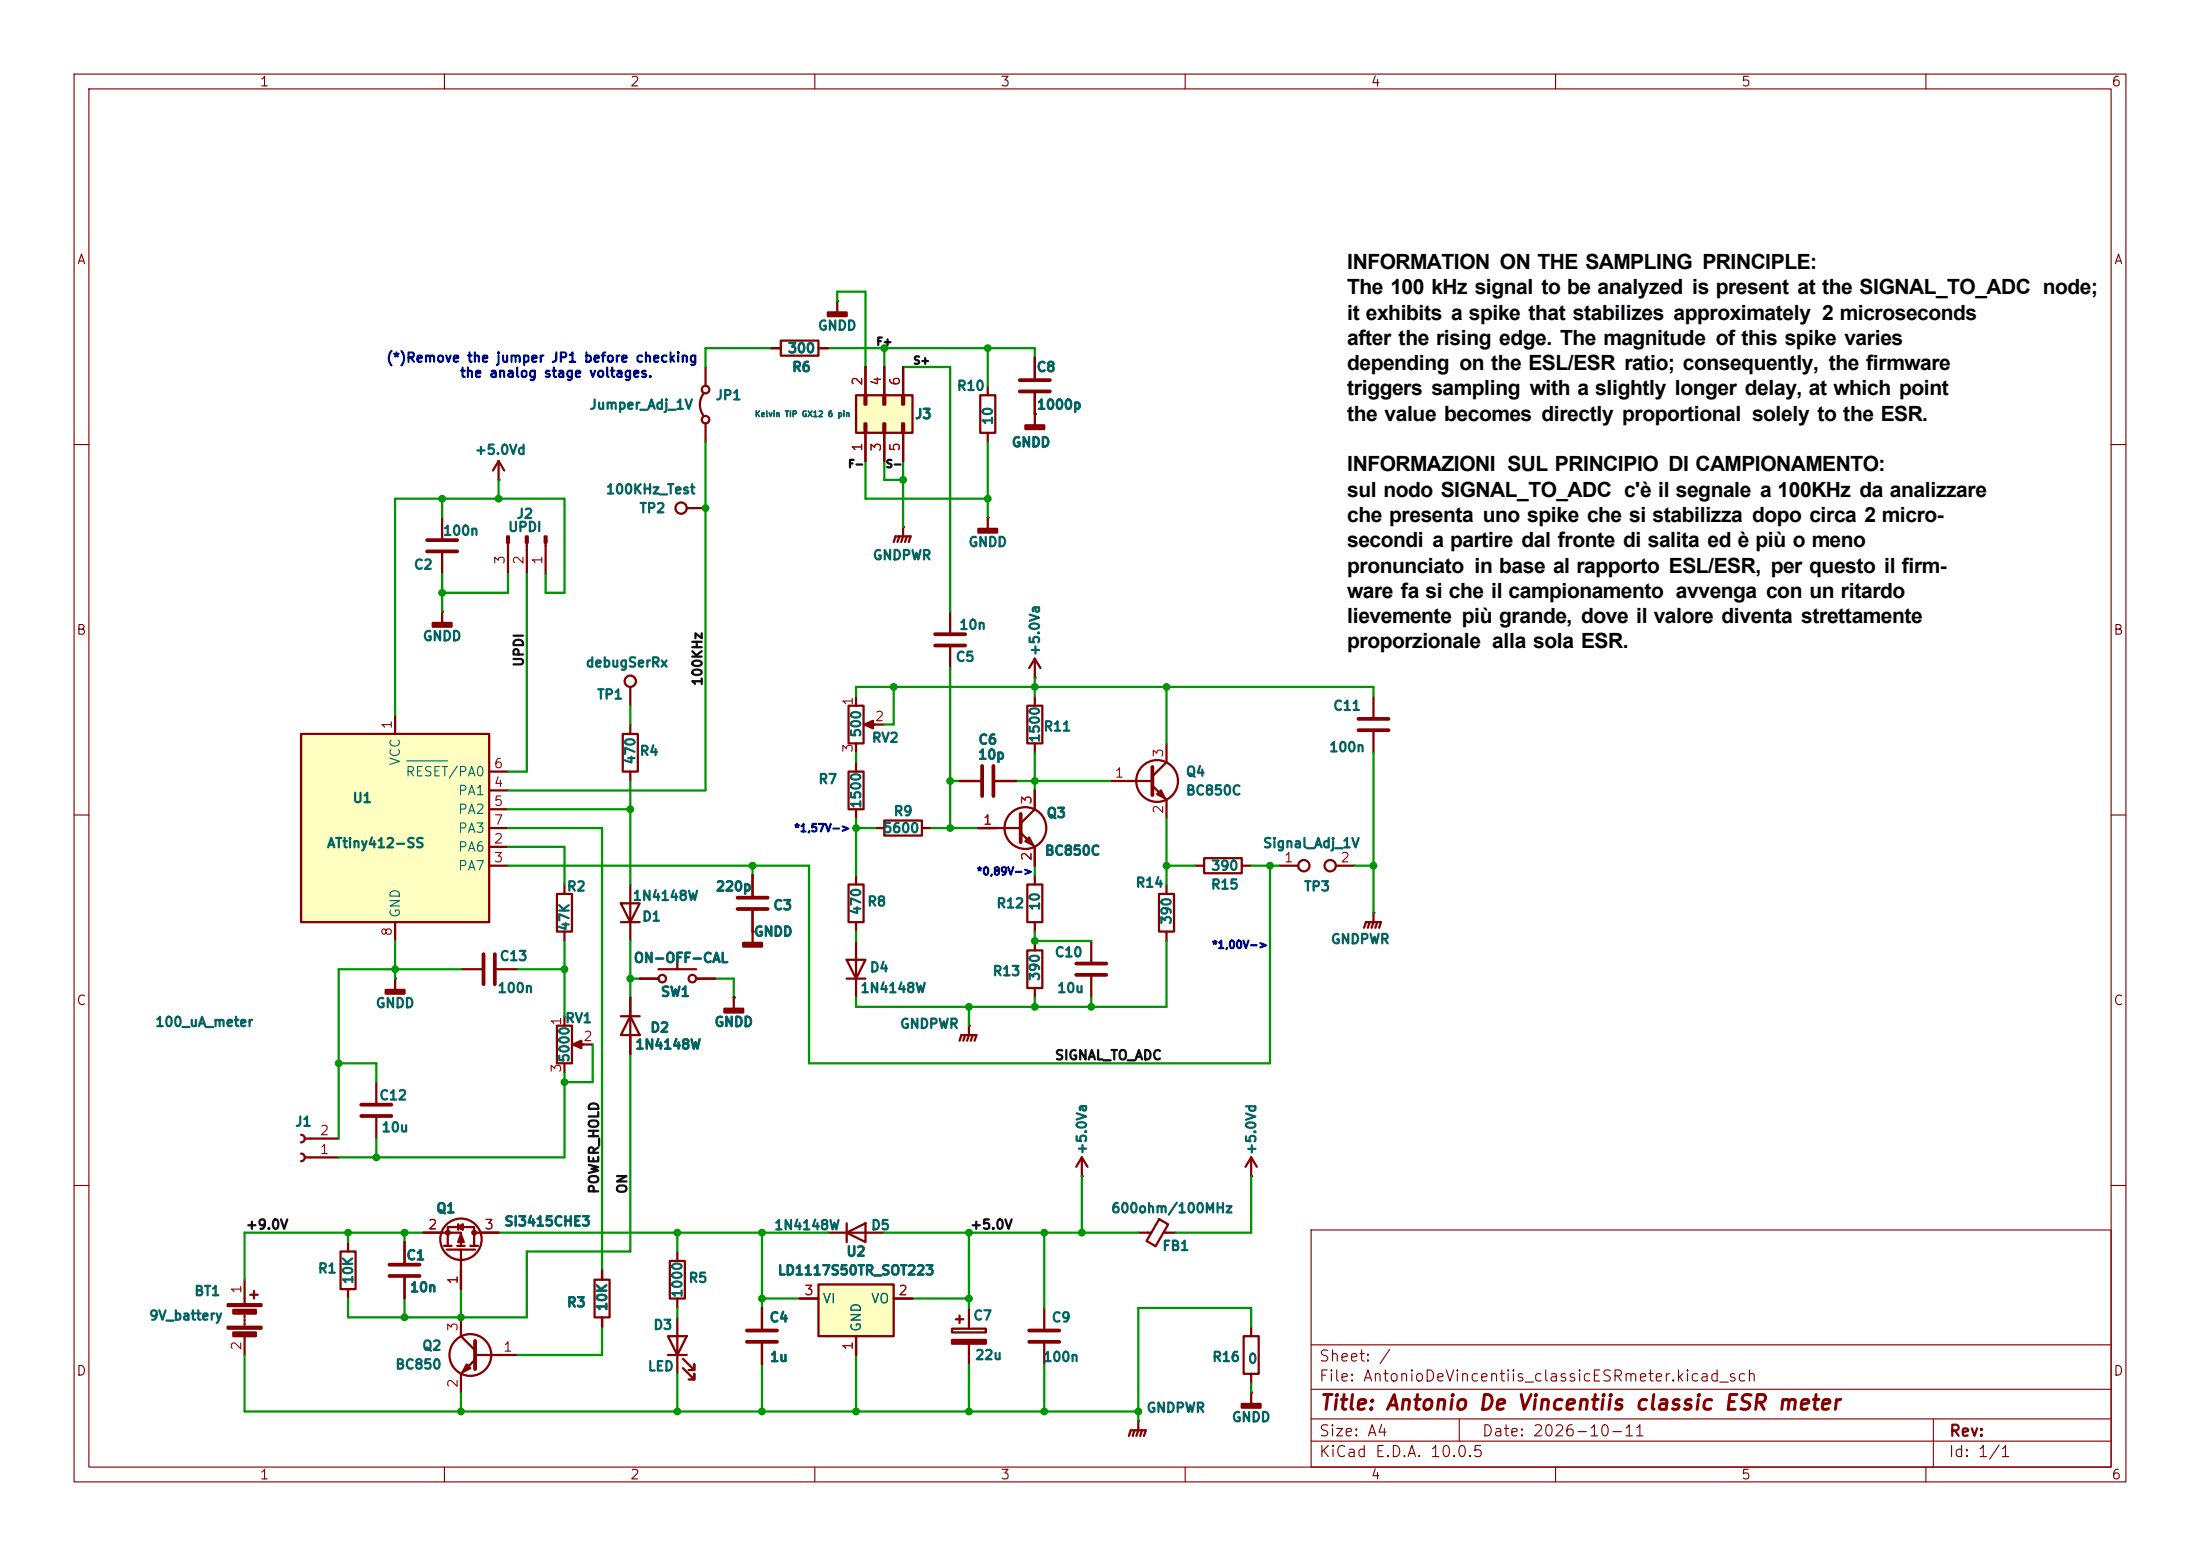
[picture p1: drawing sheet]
<svg xmlns="http://www.w3.org/2000/svg" width="297mm" height="210mm" viewBox="0 0 297 210" stroke-linecap="round" stroke-linejoin="round" font-family="sans-serif">
<g fill="none" stroke="#840000" stroke-width=".15">
<path d="M10 10h277v190h-277zM12 12h273v186h-273zM60 10v2M110 10v2M160 10v2M210 10v2M260 10v2M10 60h2M285 60h2M10 110h2M285 110h2M10 160h2"/>
<path d="M177 166h108v32h-108zM285 160h2M60 198v2M110 198v2M160 198v2M177 194.5h108M177 191.5h108M177 187.5h108M177 181.5h108M197 191.5v3M210 198v2M260 198v2"/>
<path d="M261 191.5v6.5"/>
</g>
<path d="M139.7 55.9v1.5M114.6 95.3h2v5h-2zM115.6 94v1.3M117.1 97.8h2.3M115.6 100.3v1.3M102.9 176.5v2.8M128.5 179.3h4.6v.5h-4.6zM129 178.1h1M129.5 177.5v1.1M130.8 176.5v2.8M102.9 181.4v2.8M130.8 181.4v2.8" fill="none" stroke="#840000" stroke-width=".3"/>
<g fill="#840000" stroke="#840000" stroke-width=".3">
<path d="M128.5 180.8h4.6v.6h-4.6z"/>
<path d="M116.7 97.8l1.2-.5v1z"/>
<path d="M138.4 57.4h2.6v.5h-2.6z"/>
</g>
<path d="M100.8 179.6h4.1M100.8 181.1h4.1" fill="none" stroke="#840000" stroke-width=".51"/>
<circle cx="139.7" cy="55.9" r=".15" fill="#840000"/>
<g fill="none" stroke="#840000" stroke-width=".3">
<path d="M114.6 119.4h2v5.1h-2zM115.6 118.1v1.3M118.1 111.8h1.3M119.4 110.7h5.1v2.1h-5.1zM124.5 111.8h1.2M138.7 119.4h2v5.1h-2zM139.7 118.1v1.3M149.9 105.4h5.7M155.6 106l1.9 2v2.5M157.5 100.3v2.6l-1.9 1.9M115.6 124.5v1.2M139.7 124.5v1.2"/>
<path d="M40.6 155.7a.51 .51 0 0 1 .5 .5 .51 .51 0 0 1-.5 .5M40.6 153.2a.51 .51 0 0 1 .5 .5 .51 .51 0 0 1-.5 .5M41.1 156.2h4.6M41.1 153.7h4.6M50.8 146.1v2.7M50.8 150.9v2.8M111.8 166.4h7.6M114.3 166.4l2.5-1.3v2.5zM114.3 165.1v2.5M168.9 188v1.5"/>
<circle cx="156.2" cy="105.4" r="2.82"/>
</g>
<path d="M155.6 103.5v3.8M48.8 149.1h4M48.8 150.6h4" fill="none" stroke="#840000" stroke-width=".51"/>
<g fill="#840000" stroke="#840000" stroke-width=".3">
<path d="M156.2 107.2l.5-.5 .5 1z"/>
<path d="M167.6 189.5h2.6v.5h-2.6z"/>
</g>
<circle cx="168.9" cy="188" r=".15" fill="#840000"/>
<path d="M168.9 179.1v1.2M152.4 193.8l.3-.8h2l-.3 .8M153.2 193l-.3 .8M153.7 191.8v1.2l-.3 .8M154.2 193l-.3 .8M167.9 180.3h2v5.1h-2zM168.9 185.4v1.3" fill="none" stroke="#840000" stroke-width=".3"/>
<circle cx="153.7" cy="191.8" r=".15" fill="#840000"/>
<path d="M132.1 71.4h2.5v.5h-2.5z" fill="#840000" stroke="#840000" stroke-width=".3"/>
<path d="M133.3 69.9v1.5" fill="none" stroke="#840000" stroke-width=".3"/>
<circle cx="133.3" cy="69.9" r=".15" fill="#840000"/>
<g fill="#840000" stroke="#840000" stroke-width=".3">
<path d="M30.7 176h4.6v.3h-4.6z"/>
<path d="M30.7 179.1h4.6v.2h-4.6z"/>
<path d="M31.5 176.8h3v.5h-3z"/>
<path d="M31.5 179.8h3v.5h-3z"/>
<path d="M63 184.2l.5 .5-1 .5z"/>
</g>
<g fill="none" stroke="#840000" stroke-width=".3">
<path d="M128.3 82.6v2.7M128.3 87.4v2.8M114.6 104.1h2v5.1h-2zM115.6 102.9v1.2M115.6 109.2v1.3M130.3 139.7l-.3 .8M130.8 138.4v1.3l-.2 .8M131.3 139.7l-.2 .8M138.7 128.3h2v5.1h-2zM139.7 127v1.3M139.7 133.4v1.2M147.3 127v2.8"/>
<path d="M147.3 131.8v2.8M129.5 140.5l.3-.8h2l-.2 .8M33 172.7v3.3M33 177.5v.3M33 178.1v.2M33 178.6v.2M33.8 174.8h1M34.3 174.2v1.1M46 168.9h2v5.1h-2zM47 167.6v1.3M47 174v1.3M54.6 167.6v2.8"/>
<path d="M54.6 172.5v2.8M62.2 177.8v2.5l1.9 1.9M33 180.3v2.6M64.1 182.9h5.7M64.1 183.5l-1.9 1.9v2.6"/>
<circle cx="63.5" cy="182.9" r="2.82"/>
</g>
<path d="M126.2 85.6h4.1M126.2 87.1h4.1M145.3 130h4.1M145.3 131.6h4.1M52.6 170.7h4M52.6 172.2h4M64.1 181v3.8" fill="none" stroke="#840000" stroke-width=".51"/>
<circle cx="130.8" cy="138.4" r=".15" fill="#840000"/>
<path d="M146 156.2l-.7 1.3M146 156.2l.8 1.3M146 156.2v2.6" fill="none" stroke="#840000" stroke-width=".3"/>
<circle cx="146" cy="158.8" r=".15" fill="#840000"/>
<path d="M132.6 103.4v4M134.1 103.4v4M138.9 179.6h4.1M138.9 181.1h4.1" fill="none" stroke="#840000" stroke-width=".51"/>
<g fill="none" stroke="#840000" stroke-width=".3">
<path d="M129.5 105.4h2.8M134.4 105.4h2.8M114.3 129.5h2.5l-1.2 2.6zM114.3 132.1h2.5M115.6 127v7.6M168.9 156.2l-.8 1.3M168.9 156.2l.8 1.3M168.9 156.2v2.6M57.1 166.4h5.1v1.7M59.9 168.1h1.1M60.3 168.7h3.8M60.5 168.1v-2.5h3.5v2.5"/>
<path d="M61.7 168.1h1M61.8 165.6l.7-.4v.8zM61.8 165.2v.8M62.2 168.7v5.3M63.5 168.1h1M64 166.4h3.3M80.3 172.7h2v5.1h-2zM81.3 171.5v1.2M81.3 177.8v1.3M141 176.5v2.8M153.7 166.4h1.7M156.5 164.5l1.2 .8-1.7 2.9-1.2-.7z"/>
<path d="M157.1 166.4h1.6M141 181.4v2.8"/>
<circle cx="62.2" cy="167.3" r="2.79"/>
</g>
<g fill="#840000" stroke="#840000" stroke-width=".3">
<path d="M62.2 166.6l.4 1h-.8z"/>
<circle cx="64" cy="166.4" r=".25"/>
<circle cx="60.5" cy="166.4" r=".25"/>
</g>
<circle cx="168.9" cy="158.8" r=".15" fill="#840000"/>
<g fill="none" stroke="#840000" stroke-width=".3">
<path d="M132.3 53.3h2.1v5.1h-2.1zM133.3 52.1v1.2M133.3 58.4v1.3M138.7 95.3h2v5h-2zM139.7 94v1.3M132.1 111.8h5.7M137.8 112.4l1.9 1.9v2.5M139.7 100.3v1.3M139.7 106.7v2.5l-1.9 1.9M157.5 119.4v1.3M161.3 116.8h1.3M162.6 115.8h5v2.1h-5z"/>
<path d="M167.6 116.8h1.3M172.7 116.8h2.6M180.3 116.8h2.6M156.5 120.7h2v5h-2zM157.5 125.7v1.3M90.4 170.2h2.1v5.1h-2.1zM91.4 168.9v1.3M91.4 175.3v1.2M91.4 177.8v7.6M90.2 180.3h2.5l-1.3 2.6zM90.2 182.9h2.5M92.2 184.7l1.5 1.5v-.8v.8h-.7"/>
<path d="M92.2 183.4l1.5 1.5v-.7v.7h-.7"/>
<circle cx="138.4" cy="111.8" r="2.82"/>
<circle cx="176" cy="116.8" r=".76"/>
<circle cx="179.6" cy="116.8" r=".76"/>
</g>
<path d="M137.8 109.9v3.8" fill="none" stroke="#840000" stroke-width=".51"/>
<path d="M138.4 113.5l.5-.5 .5 1z" fill="#840000" stroke="#840000" stroke-width=".3"/>
<path d="M110.5 173.4h10.1v6.9h-10.1z" fill="#ffffc2"/>
<path d="M53.3 132.1v1.5M107.9 175.3h2.6M110.5 173.4h10.1v6.9h-10.1zM120.6 175.3h2.6M115.6 180.3v2.6" fill="none" stroke="#840000" stroke-width=".3"/>
<path d="M52.1 133.6h2.5v.5h-2.5z" fill="#840000" stroke="#840000" stroke-width=".3"/>
<circle cx="53.3" cy="132.1" r=".15" fill="#840000"/>
<path d="M40.6 99.1h25.4v25.4h-25.4z" fill="#ffffc2"/>
<g fill="none" stroke="#840000" stroke-width=".3">
<path d="M40.6 99.1h25.4v25.4h-25.4zM53.3 96.5v2.6M66 114.3h2.6M66 116.8h2.6M66 106.7h2.6M66 109.2h2.6M66 104.1h2.6M66 111.8h2.6M76.2 119.4v1.3M53.3 124.5v2.5M62.2 130.8h2.8M67.1 130.8h2.7"/>
<path d="M75.2 138.4h2v5.1h-2zM75.2 120.7h2v5h-2zM76.2 125.7v1.3M76.2 137.2v1.2M83.8 137.2h2.6M85.1 137.2l1.3 2.5h-2.6zM85.1 134.6v7.6M99.1 134.6v1.5M76.2 143.5v1.3M77.7 141h2.3"/>
</g>
<path d="M54.9 102.7h5.5" fill="none" stroke="#006464" stroke-width=".15"/>
<path d="M65.3 128.8v4M66.8 128.8v4" fill="none" stroke="#840000" stroke-width=".51"/>
<g fill="#840000" stroke="#840000" stroke-width=".3">
<path d="M77.3 141l1.2-.5v1z"/>
<path d="M97.8 136.1h2.5v.6h-2.5z"/>
</g>
<circle cx="99.1" cy="134.6" r=".15" fill="#840000"/>
<g fill="none" stroke="#840000" stroke-width=".3">
<path d="M85.1 119.4v7.6M101.6 118.1v2.8M83.8 121.9h2.6l-1.3 2.6zM83.8 124.5h2.6M86.4 132.1h2.5M88.9 130.8h5.1M91.4 129v1.8M94 132.1h2.5M101.6 122.9v4.4"/>
<circle cx="89.4" cy="132.1" r=".51"/>
<circle cx="93.5" cy="132.1" r=".51"/>
</g>
<path d="M99.6 121.2h4M99.6 122.7h4" fill="none" stroke="#840000" stroke-width=".51"/>
<path d="M100.3 127.3h2.6v.5h-2.6z" fill="#840000" stroke="#840000" stroke-width=".3"/>
<circle cx="101.6" cy="125.7" r=".15" fill="#840000"/>
<path d="M67.3 62.2l-.8 1.3M67.3 62.2l.8 1.3M67.3 62.2v2.6M84.1 99.1h2v5h-2zM85.1 97.8v1.3M85.1 104.1v1.3" fill="none" stroke="#840000" stroke-width=".3"/>
<circle cx="67.3" cy="64.8" r=".15" fill="#840000"/>
<g fill="none" stroke="#840000" stroke-width=".3">
<path d="M95 53.1a2.54 2.54 0 0 0 0 3M95.2 49.5v2.6M95.2 57.2v2.5M92.7 68.6h2.5M59.7 82.6v1.5"/>
<circle cx="95.3" cy="56.6" r=".51"/>
<circle cx="95.3" cy="52.6" r=".51"/>
<circle cx="91.9" cy="68.6" r=".76"/>
</g>
<path d="M58.4 84.1h2.6v.5h-2.6z" fill="#840000" stroke="#840000" stroke-width=".3"/>
<circle cx="59.7" cy="82.6" r=".15" fill="#840000"/>
<path d="M57.7 72.9h4M57.7 74.4h4" fill="none" stroke="#840000" stroke-width=".51"/>
<path d="M59.7 69.9v2.7M59.7 74.7v2.8" fill="none" stroke="#840000" stroke-width=".3"/>
<path d="M115.6 53.3h7.6v5.1h-7.6z" fill="#ffffc2"/>
<g fill="none" stroke="#840000" stroke-width=".3">
<path d="M115.6 53.3h7.6v5.1h-7.6zM116.7 57.2h.3v1.2h-.3zM116.7 53.3h.3v1.3h-.3zM116.8 49.5v3.8M116.8 58.4v3.8M119.3 57.2h.2v1.2h-.2zM119.3 53.3h.2v1.3h-.2zM119.4 49.5v3.8M119.4 58.4v3.8M121.8 57.2h.2v1.2h-.2zM121.8 53.3h.2v1.3h-.2zM121.9 49.5v3.8"/>
<path d="M121.9 58.4v3.8M120.6 73.2l.3-.8h2l-.2 .8M121.4 72.4l-.2 .8M121.9 71.1v1.3l-.2 .8M122.4 72.4l-.2 .8"/>
</g>
<circle cx="121.9" cy="71.1" r=".15" fill="#840000"/>
<g fill="#840000" stroke="#840000" stroke-width=".3">
<path d="M73.5 72.4h.3v.9h-.3z"/>
<path d="M71 72.4h.2v.9h-.2z"/>
<path d="M68.5 72.4h.2v.9h-.2z"/>
</g>
<g fill="none" stroke="#840000" stroke-width=".3">
<path d="M68.6 73.3v4.2M71.1 73.3v4.2M73.7 73.3v4.2M85.1 92.7v2.6M184.1 125.2l.3-.7h2l-.2 .7M184.9 124.5l-.2 .7M185.4 123.2v1.3l-.2 .7M185.9 124.5l-.2 .7"/>
<circle cx="85.1" cy="91.9" r=".76"/>
</g>
<circle cx="185.4" cy="123.2" r=".15" fill="#840000"/>
<path d="M183.4 97h4.1M183.4 98.6h4.1" fill="none" stroke="#840000" stroke-width=".51"/>
<path d="M139.7 88.9l-.8 1.3M139.7 88.9l.8 1.3M139.7 88.9v2.5M185.4 94v2.8M185.4 98.8v2.8" fill="none" stroke="#840000" stroke-width=".3"/>
<circle cx="139.7" cy="91.4" r=".15" fill="#840000"/>
<path d="M104.1 47h1.3M105.4 46h5.1v2h-5.1zM110.5 47h1.3M113 40.6v1.6" fill="none" stroke="#840000" stroke-width=".3"/>
<path d="M111.8 42.2h2.5v.5h-2.5z" fill="#840000" stroke="#840000" stroke-width=".3"/>
<circle cx="113" cy="40.6" r=".15" fill="#840000"/>
<path d="M137.7 51.3h4M137.7 52.8h4" fill="none" stroke="#840000" stroke-width=".51"/>
<g fill="none" stroke="#840000" stroke-width=".3">
<path d="M139.7 48.3v2.8M139.7 53.1v2.8M129.5 105.4h2.8M132.1 111.8h2.5M134.4 105.4h2.8M139.7 106.7v2.5M139.7 114.3v2.5M85.1 134.6v2.6M85.1 139.7v2.5M54.6 167.6v2.8M54.6 172.5v2.8M57.1 166.4h2.6"/>
<path d="M62.2 171.5v2.5M64.8 166.4h2.5M81.3 171.5v1.2M81.3 177.8v1.3M102.9 176.5v2.8M107.9 175.3h2.6M120.6 175.3h2.6M102.9 181.4v2.8M115.6 180.3v2.6"/>
</g>
<g fill="none" stroke="#009600" stroke-width=".3">
<path d="M95.2 59.7v47h-26.6M104.1 47h-8.9v2.5M111.8 47h27.9v1.3M113 40.6v-1.2h3.8v10.1M119.4 47v2.5M121.9 49.5h6.4v33.1M133.3 47v5.1M133.3 59.7v10.2M59.7 67.3v2.6M59.7 77.5v5.1M67.3 64.8v2.5M68.6 77.5v2.5h-8.9"/>
<path d="M71.1 77.5v26.6h-2.5M73.7 77.5v2.5h2.5v-12.7h-22.9v29.2M116.8 62.2v5.1h16.5M119.4 62.2v2.6h2.5M121.9 62.2v8.9M85.1 95.3v2.5M115.6 94v-1.3h69.8v1.3M120.6 92.7v5.1h-1.2M128.3 90.2v21.6M139.7 91.4v2.6M157.5 92.7v7.6M68.6 116.8h40.6v26.7h62.2v-26.7"/>
<path d="M68.6 114.3h7.6v5.1M68.6 111.8h12.7v59.7M68.6 109.2h16.5M85.1 105.4v14M101.6 116.8v1.3M115.6 101.6v1.3M115.6 110.5v7.6M115.6 111.8h2.5M125.7 111.8h6.4M128.3 105.4h1.2M137.2 105.4h12.7M139.7 101.6v5.1"/>
<path d="M139.7 116.8v1.3M157.5 110.5v8.9M157.5 116.8h3.8M168.9 116.8h3.8M182.9 116.8h2.5M185.4 101.6v21.6M53.3 127v5.1M62.2 130.8h-16.5v22.9M69.8 130.8h6.4M76.2 127v10.2M85.1 127v7.6M85.1 132.1h1.3"/>
<path d="M96.5 132.1h2.6v2.5M115.6 125.7v1.3M130.8 135.9v2.5M139.7 125.7v1.3h7.6M139.7 134.6v1.3M147.3 134.6v1.3M157.5 127v8.9h-41.9v-1.3M45.7 143.5h5.1v2.6M50.8 153.7v2.5M76.2 144.8v11.4h-30.5M80 141v5.1h-3.8M85.1 142.2v26.7h-14v8.9h-24.1v-2.5"/>
<path d="M146 158.8v7.6M168.9 158.8v7.6h-10.2M47 166.4v1.2M54.6 166.4v1.2M54.6 175.3v2.5M57.1 166.4h-24.1v6.3M62.2 174v3.8M67.3 166.4h44.5M81.3 179.1v3.8h-11.5M91.4 166.4v2.5M91.4 176.5v1.3M102.9 175.3h5"/>
<path d="M102.9 166.4v10.1M119.4 166.4h34.3M123.2 175.3h7.6M130.8 166.4v10.1M141 166.4v10.1M168.9 179.1v-2.6h-15.2v15.3M33 182.9v7.6h120.7M62.2 188v2.5M91.4 185.4v5.1M102.9 184.2v6.3M115.6 182.9v7.6M130.8 184.2v6.3"/>
<path d="M141 184.2v6.3M168.9 186.7v1.3"/>
</g>
<circle cx="99.1" cy="134.6" r=".15" fill="#840000"/>
<path d="M101.6 118.1v2.8M86.4 132.1h2.5M94 132.1h2.5M101.6 122.9v2.8" fill="none" stroke="#840000" stroke-width=".3"/>
<circle cx="101.6" cy="125.7" r=".15" fill="#840000"/>
<path d="M104.1 47h1.3M110.5 47h1.3M116.8 49.5v3.8M116.8 58.4v3.8M119.4 49.5v3.8M119.4 58.4v3.8M121.9 49.5v3.8M121.9 58.4v3.8M139.7 48.3v2.8M139.7 53.1v2.8" fill="none" stroke="#840000" stroke-width=".3"/>
<circle cx="139.7" cy="55.9" r=".15" fill="#840000"/>
<g fill="#009600" stroke="#009600" stroke-width=".14">
<circle cx="50.8" cy="156.2" r=".46"/>
<circle cx="54.6" cy="166.4" r=".46"/>
<circle cx="54.6" cy="177.8" r=".46"/>
<circle cx="62.2" cy="177.8" r=".46"/>
<circle cx="91.4" cy="166.4" r=".46"/>
<circle cx="102.9" cy="190.5" r=".46"/>
<circle cx="91.4" cy="190.5" r=".46"/>
<circle cx="102.9" cy="166.4" r=".46"/>
<circle cx="102.9" cy="175.3" r=".46"/>
<circle cx="62.2" cy="190.5" r=".46"/>
<circle cx="115.6" cy="190.5" r=".46"/>
<circle cx="130.8" cy="190.5" r=".46"/>
<circle cx="141" cy="190.5" r=".46"/>
<circle cx="146" cy="166.4" r=".46"/>
<circle cx="141" cy="166.4" r=".46"/>
<circle cx="130.8" cy="175.3" r=".46"/>
<circle cx="153.7" cy="190.5" r=".46"/>
<circle cx="130.8" cy="166.4" r=".46"/>
<circle cx="128.3" cy="111.8" r=".46"/>
<circle cx="128.3" cy="105.4" r=".46"/>
<circle cx="115.6" cy="111.8" r=".46"/>
<circle cx="139.7" cy="92.7" r=".46"/>
<circle cx="157.5" cy="116.8" r=".46"/>
<circle cx="130.8" cy="135.9" r=".46"/>
<circle cx="139.7" cy="135.9" r=".46"/>
<circle cx="171.4" cy="116.8" r=".46"/>
<circle cx="185.4" cy="116.8" r=".46"/>
<circle cx="147.3" cy="135.9" r=".46"/>
<circle cx="157.5" cy="92.7" r=".46"/>
<circle cx="47" cy="166.4" r=".46"/>
<circle cx="45.7" cy="143.5" r=".46"/>
<circle cx="85.1" cy="132.1" r=".46"/>
<circle cx="101.6" cy="116.8" r=".46"/>
<circle cx="85.1" cy="109.2" r=".46"/>
<circle cx="76.2" cy="130.8" r=".46"/>
<circle cx="76.2" cy="146.1" r=".46"/>
<circle cx="53.3" cy="130.8" r=".46"/>
<circle cx="67.3" cy="67.3" r=".46"/>
<circle cx="59.7" cy="67.3" r=".46"/>
<circle cx="59.7" cy="80" r=".46"/>
<circle cx="95.2" cy="68.6" r=".46"/>
<circle cx="139.7" cy="127" r=".46"/>
<circle cx="139.7" cy="105.4" r=".46"/>
<circle cx="133.3" cy="47" r=".46"/>
<circle cx="133.3" cy="67.3" r=".46"/>
<circle cx="120.6" cy="92.7" r=".46"/>
<circle cx="119.4" cy="47" r=".46"/>
<circle cx="121.9" cy="64.8" r=".46"/>
</g>
<g font-size="2.8">
<text x="181.9" y="36.3">INFORMATION ON THE SAMPLING PRINCIPLE:</text>
<text x="181.9" y="39.7">The 100 kHz signal to be analyzed is present at the SIGNAL_TO_ADC node;</text>
<text x="181.9" y="43.1">it exhibits a spike that stabilizes approximately 2 microseconds</text>
<text x="181.9" y="46.6">after the rising edge. The magnitude of this spike varies</text>
<text x="181.9" y="50">depending on the ESL/ESR ratio; consequently, the firmware</text>
<text x="181.9" y="53.4">triggers sampling with a slightly longer delay, at which point</text>
<text x="181.9" y="56.8">the value becomes directly proportional solely to the ESR.</text>
<text x="181.9" y="63.6">INFORMAZIONI SUL PRINCIPIO DI CAMPIONAMENTO:</text>
<text x="181.9" y="67">sul nodo SIGNAL_TO_ADC c'è il segnale a 100KHz da analizzare</text>
<text x="181.9" y="70.4">che presenta uno spike che si stabilizza dopo circa 2 micro-</text>
<text x="181.9" y="73.9">secondi a partire dal fronte di salita ed è più o meno</text>
<text x="181.9" y="77.3">pronunciato in base al rapporto ESL/ESR, per questo il firm-</text>
<text x="181.9" y="80.7">ware fa si che il campionamento avvenga con un ritardo</text>
<text x="181.9" y="84.1">lievemente più grande, dove il valore diventa strettamente</text>
<text x="181.9" y="87.5">proporzionale alla sola ESR.</text>
</g>
<text font-size="2" fill="#840000" x="178" y="190.8">Title: Antonio De Vincentiis classic ESR meter</text>
<g font-size="1.5" fill="#840000">
<text x="178" y="184.1">Sheet: /</text>
<text x="178" y="186.8">File: AntonioDeVincentiis_classicESRmeter.kicad_sch</text>
<text x="178" y="197">KiCad E.D.A. 10.0.5</text>
<text x="178" y="194.2">Size: A4</text>
<text x="200" y="194.2">Date: 2026-10-11</text>
<text x="263" y="197">Id: 1/1</text>
<text x="263" y="194.2">Rev:</text>
</g>
<g font-size="1.3" fill="#840000">
<text x="35" y="12">1</text>
<text x="85" y="12">2</text>
<text x="135" y="12">3</text>
<text x="185" y="12">4</text>
<text x="235" y="12">5</text>
<text x="285" y="12">6</text>
<text x="10.3" y="36">A</text>
<text x="285.3" y="36">A</text>
<text x="10.2" y="86">B</text>
<text x="285.2" y="86">B</text>
<text x="10.2" y="136">C</text>
<text x="285.2" y="136">C</text>
<text x="10.2" y="186">D</text>
<text x="285.2" y="186">D</text>
<text x="35" y="200">1</text>
<text x="85" y="200">2</text>
<text x="135" y="200">3</text>
<text x="185" y="200">4</text>
<text x="235" y="200">5</text>
<text x="285" y="200">6</text>
</g>
<g font-size="1.3" fill="#006464">
<text x="106.3" y="47.9">300</text>
<text x="110.3" y="44.9">GNDD</text>
<text x="106.8" y="50.5">R6</text>
<text x="129.1" y="53">R10</text>
<text x="139.9" y="50.5">C8</text>
<text x="79.5" y="55.6">Jumper_Adj_1V</text>
<text x="96.5" y="54.3">JP1</text>
<text x="123.4" y="56.8">J3</text>
<text x="134.3" y="57.5" transform="rotate(-90 134.3 57.5)">10</text>
<text x="139.9" y="55.6">1000p</text>
<text x="64" y="61.7">+5.0Vd</text>
<text x="136.5" y="60.6">GNDD</text>
<text x="69.7" y="70.3">J2</text>
<text x="81.7" y="67">100KHz_Test</text>
<text x="86.2" y="69.5">TP2</text>
<text x="55.8" y="77.2">C2</text>
<text x="59.7" y="72.6">100n</text>
<text x="68.5" y="72.1">UPDI</text>
<text x="117.7" y="75.9">GNDPWR</text>
<text x="130.7" y="74.1">GNDD</text>
<text x="57" y="86.8">GNDD</text>
<text x="128.9" y="89.6">C5</text>
<text x="129.4" y="85.3">10n</text>
<text x="140.7" y="88.6" transform="rotate(-90 140.7 88.6)">+5.0Va</text>
<text x="79" y="90.4">debugSerRx</text>
<text x="80.5" y="94.7">TP1</text>
<text x="116.5" y="99.6" transform="rotate(-90 116.5 99.6)">500</text>
<text x="117.6" y="100.5">RV2</text>
<text x="132" y="100.8">C6</text>
<text x="140.7" y="100.3" transform="rotate(-90 140.7 100.3)">1500</text>
<text x="140.8" y="99">R11</text>
<text x="179.3" y="101.8">100n</text>
<text x="179.9" y="96.2">C11</text>
<text x="54.3" y="103.4" transform="rotate(-90 54.3 103.4)">VCC</text>
<text x="54.7" y="105.1">RESET/PA0</text>
<text x="61.7" y="107.6">PA1</text>
<text x="86" y="103.3" transform="rotate(-90 86 103.3)">470</text>
<text x="86.3" y="102.3">R4</text>
<text x="110.4" y="106.1">R7</text>
<text x="131.9" y="102.8">10p</text>
<text x="160" y="105.1">Q4</text>
<text x="160" y="107.6">BC850C</text>
<text x="47.5" y="108.7">U1</text>
<text x="61.7" y="110.2">PA2</text>
<text x="61.7" y="112.7">PA3</text>
<text x="116.5" y="109.2" transform="rotate(-90 116.5 109.2)">1500</text>
<text x="119.1" y="112.7">5600</text>
<text x="120.6" y="110.4">R9</text>
<text x="141.2" y="110.7">Q3</text>
<text x="44" y="114.7">ATtiny412-SS</text>
<text x="61.7" y="115.3">PA6</text>
<text x="61.7" y="117.8">PA7</text>
<text x="141" y="115.8">BC850C</text>
<text x="163.4" y="117.8">390</text>
<text x="170.4" y="114.7">Signal_Adj_1V</text>
<text x="54.3" y="124" transform="rotate(-90 54.3 124)">GND</text>
<text x="76.4" y="120.6">R2</text>
<text x="77.2" y="125.7" transform="rotate(-90 77.2 125.7)">47K</text>
<text x="85.3" y="121.9">1N4148W</text>
<text x="86.6" y="124.7">D1</text>
<text x="96.5" y="120.6">220p</text>
<text x="104.3" y="123.1">C3</text>
<text x="116.5" y="123.6" transform="rotate(-90 116.5 123.6)">470</text>
<text x="117" y="122.6">R8</text>
<text x="134.4" y="122.9">R12</text>
<text x="140.7" y="123" transform="rotate(-90 140.7 123)">10</text>
<text x="153.2" y="120.1">R14</text>
<text x="158.4" y="124.9" transform="rotate(-90 158.4 124.9)">390</text>
<text x="163.4" y="120.3">R15</text>
<text x="175.9" y="120.6">TP3</text>
<text x="67.4" y="130">C13</text>
<text x="85.5" y="130.2">ON-OFF-CAL</text>
<text x="101.7" y="126.7">GNDD</text>
<text x="117.3" y="131.5">D4</text>
<text x="142.3" y="129.5">C10</text>
<text x="179.6" y="127.7">GNDPWR</text>
<text x="50.6" y="136.3">GNDD</text>
<text x="67.1" y="134.3">100n</text>
<text x="89.1" y="134.8">SW1</text>
<text x="116.1" y="134.3">1N4148W</text>
<text x="133.9" y="132">R13</text>
<text x="140.7" y="132.5" transform="rotate(-90 140.7 132.5)">390</text>
<text x="142.6" y="134.3">10u</text>
<text x="20.9" y="138.9">100_uA_meter</text>
<text x="76.2" y="138.4">RV1</text>
<text x="77.2" y="143.5" transform="rotate(-90 77.2 143.5)">5000</text>
<text x="85.7" y="141.9">1N4148W</text>
<text x="87.7" y="139.6">D2</text>
<text x="96.4" y="138.9">GNDD</text>
<text x="121.4" y="139.1">GNDPWR</text>
<text x="51.1" y="148.8">C12</text>
<text x="39.7" y="152.3">J1</text>
<text x="51.4" y="153.1">10u</text>
<text x="147" y="155.9" transform="rotate(-90 147 155.9)">+5.0Va</text>
<text x="169.9" y="156" transform="rotate(-90 169.9 156)">+5.0Vd</text>
<text x="58.8" y="164">Q1</text>
<text x="68" y="165.8">SI3415CHE3</text>
<text x="104.4" y="166.3">1N4148W</text>
<text x="117.5" y="166.3">D5</text>
<text x="149.9" y="164">600ohm/100MHz</text>
<text x="42.8" y="172.2">R1</text>
<text x="47.9" y="173.4" transform="rotate(-90 47.9 173.4)">10K</text>
<text x="54.8" y="170.4">C1</text>
<text x="92.9" y="173.4">R5</text>
<text x="104.9" y="172.4">LD1117S50TR_SOT223</text>
<text x="114.2" y="169.9">U2</text>
<text x="156.8" y="169.1">FB1</text>
<text x="20.1" y="178.5">9V_battery</text>
<text x="26.1" y="175.2">BT1</text>
<text x="55.2" y="174.7">10n</text>
<text x="76.4" y="176.7">R3</text>
<text x="82.2" y="177.1" transform="rotate(-90 82.2 177.1)">10K</text>
<text x="88.1" y="179.8">D3</text>
<text x="92.4" y="175.3" transform="rotate(-90 92.4 175.3)">1000</text>
<text x="103.8" y="178.8">C4</text>
<text x="111" y="176.2">VI</text>
<text x="116.5" y="179.9" transform="rotate(-90 116.5 179.9)">GND</text>
<text x="117.5" y="176.2">VO</text>
<text x="131.3" y="178.5">C7</text>
<text x="141.9" y="178.8">C9</text>
<text x="53.3" y="185.1">BC850</text>
<text x="56.9" y="182.6">Q2</text>
<text x="87.4" y="185.4">LED</text>
<text x="103.8" y="184.1">1u</text>
<text x="131.6" y="183.8">22u</text>
<text x="140.7" y="184.1">100n</text>
<text x="163.6" y="184.1">R16</text>
<text x="168.4" y="184.3">0</text>
<text x="154.7" y="190.9">GNDPWR</text>
<text x="166.2" y="192.2">GNDD</text>
</g>
<g font-size="1.3" fill="#0000c2">
<text x="52.1" y="49.2">(*)Remove the jumper JP1 before checking</text>
<text x="62" y="51.3">the analog stage voltages.</text>
</g>
<g font-size="1.3" fill="#a90000">
<text x="116.7" y="52.2" transform="rotate(-90 116.7 52.2)">2</text>
<text x="119.2" y="52.2" transform="rotate(-90 119.2 52.2)">4</text>
<text x="121.8" y="52.2" transform="rotate(-90 121.8 52.2)">6</text>
<text x="116.7" y="61.1" transform="rotate(-90 116.7 61.1)">1</text>
<text x="119.2" y="61.1" transform="rotate(-90 119.2 61.1)">3</text>
<text x="121.8" y="61.1" transform="rotate(-90 121.8 61.1)">5</text>
<text x="68.4" y="76.3" transform="rotate(-90 68.4 76.3)">3</text>
<text x="71" y="76.3" transform="rotate(-90 71 76.3)">2</text>
<text x="73.5" y="76.3" transform="rotate(-90 73.5 76.3)">1</text>
<text x="115.4" y="95.3" transform="rotate(-90 115.4 95.3)">1</text>
<text x="53.2" y="98.5" transform="rotate(-90 53.2 98.5)">1</text>
<text x="115.4" y="101.7" transform="rotate(-90 115.4 101.7)">3</text>
<text x="118" y="97.7">2</text>
<text x="66.6" y="106.5">4</text>
<text x="66.6" y="104">6</text>
<text x="150.4" y="105.3">1</text>
<text x="157.3" y="102.3" transform="rotate(-90 157.3 102.3)">3</text>
<text x="66.6" y="109.1">5</text>
<text x="66.6" y="111.6">7</text>
<text x="132.6" y="111.6">1</text>
<text x="139.6" y="108.7" transform="rotate(-90 139.6 108.7)">3</text>
<text x="157.3" y="110" transform="rotate(-90 157.3 110)">2</text>
<text x="66.6" y="114.2">2</text>
<text x="66.6" y="116.7">3</text>
<text x="139.6" y="116.3" transform="rotate(-90 139.6 116.3)">2</text>
<text x="173.3" y="116.7">1</text>
<text x="180.9" y="116.7">2</text>
<text x="53.2" y="126.5" transform="rotate(-90 53.2 126.5)">8</text>
<text x="76.1" y="138.5" transform="rotate(-90 76.1 138.5)">1</text>
<text x="78.6" y="140.8">2</text>
<text x="76.1" y="144.9" transform="rotate(-90 76.1 144.9)">3</text>
<text x="43.1" y="153.5">2</text>
<text x="43.1" y="156.1">1</text>
<text x="57.7" y="166.2">2</text>
<text x="65.3" y="166.2">3</text>
<text x="62.1" y="173.5" transform="rotate(-90 62.1 173.5)">1</text>
<text x="32.9" y="174.7" transform="rotate(-90 32.9 174.7)">1</text>
<text x="62.1" y="179.8" transform="rotate(-90 62.1 179.8)">3</text>
<text x="108.5" y="175.1">3</text>
<text x="121.2" y="175.1">2</text>
<text x="32.9" y="182.3" transform="rotate(-90 32.9 182.3)">2</text>
<text x="67.8" y="182.7">1</text>
<text x="115.4" y="182.3" transform="rotate(-90 115.4 182.3)">1</text>
<text x="62.1" y="187.4" transform="rotate(-90 62.1 187.4)">2</text>
</g>
<g font-size="1.3" fill="#0f0f0f">
<text x="71" y="90.1" transform="rotate(-90 71 90.1)">UPDI</text>
<text x="95.1" y="92.7" transform="rotate(-90 95.1 92.7)">100KHz</text>
<text x="142.3" y="143.4">SIGNAL_TO_ADC</text>
<text x="81.1" y="161.2" transform="rotate(-90 81.1 161.2)">POWER_HOLD</text>
<text x="85" y="161.2" transform="rotate(-90 85 161.2)">ON</text>
<text x="33.1" y="166.2">+9.0V</text>
<text x="130.9" y="166.2">+5.0V</text>
</g>
<g font-size="1" fill="#0f0f0f">
<text x="118.2" y="46.9">F+</text>
<text x="123.2" y="49.4">S+</text>
<text x="114.4" y="63.4">F-</text>
<text x="119.5" y="63.4">S-</text>
</g>
<g font-size="1" fill="#0000c2">
<text x="107.1" y="112.5">*1,57V-&gt;</text>
<text x="131.8" y="118.4">*0,89V-&gt;</text>
<text x="163.5" y="128.3">*1,00V-&gt;</text>
</g>
<text font-size=".8" fill="#006464" x="101.8" y="56.5">Kelvin TIP GX12 6 pin</text>
</svg>
